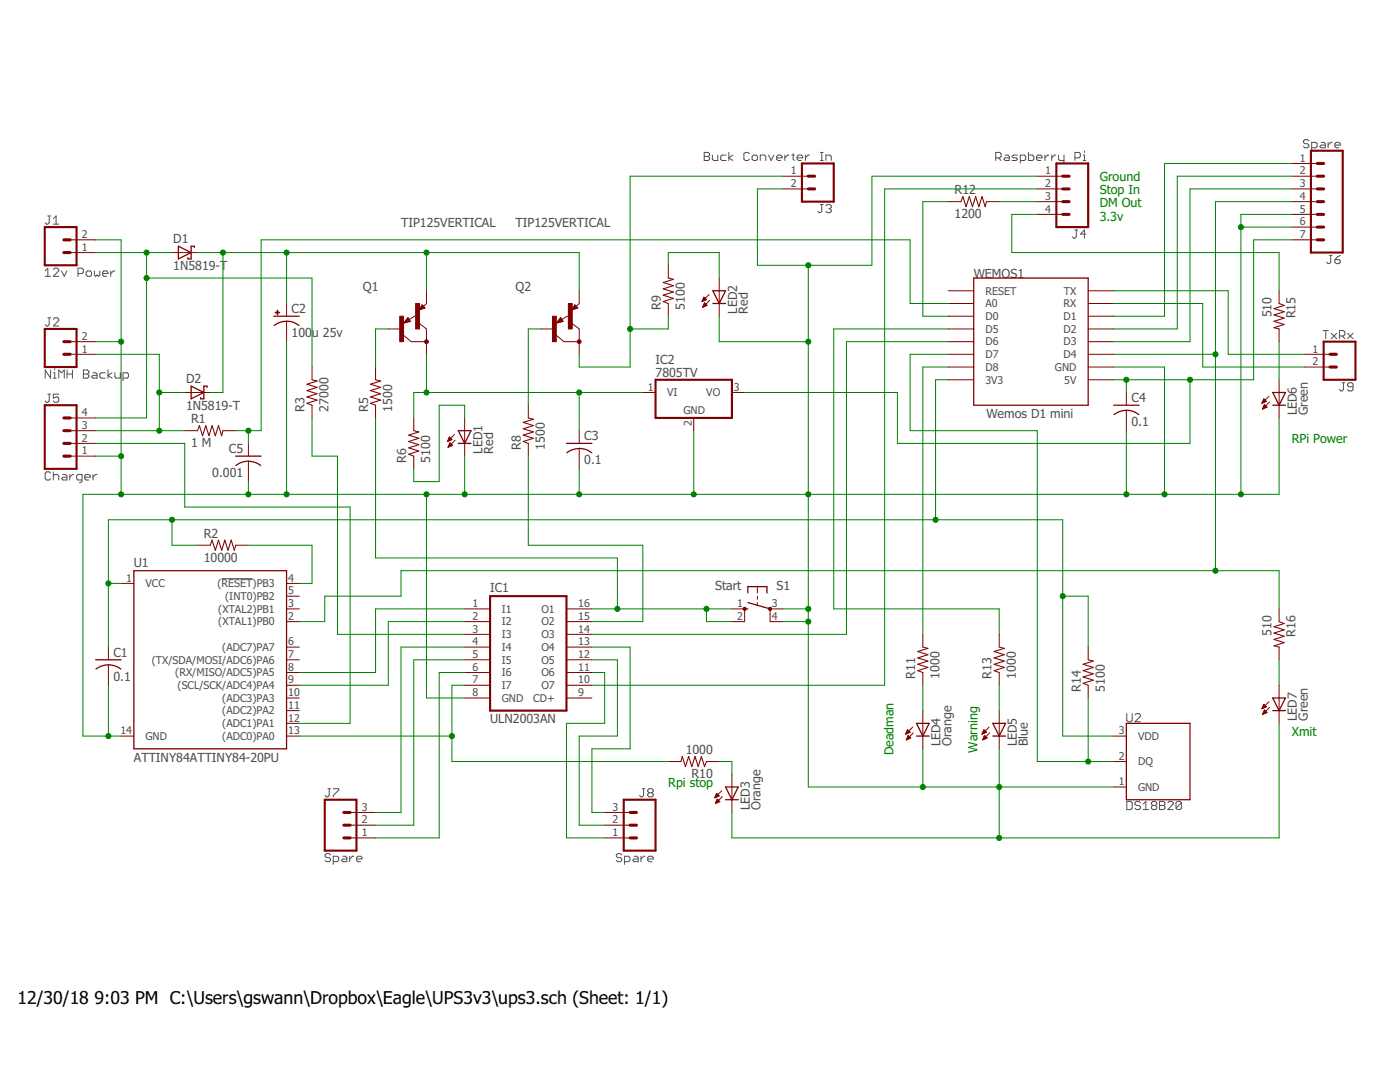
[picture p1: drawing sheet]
<svg xmlns="http://www.w3.org/2000/svg" width="279mm" height="216mm" viewBox="0 0 279 216" stroke-linecap="round" stroke-linejoin="round" font-family="sans-serif">
<g fill="none" stroke="#505050" stroke-width=".2">
<path d="M140.5 30.4h.9l.2 .3v.2l-.2 .3 .2 .3v.3l-.2 .2h-.9zM140.5 31.2h.9M142.2 30.9v.9l.3 .2h.8v-1.1M144.9 30.9h-.8l-.3 .3v.6l.3 .2h.8M145.5 30.4v1.6M146.3 30.9l-.8 .6 .8 .5M149.5 30.7l-.2-.3h-.6l-.2 .3v1.1l.2 .2h.6l.2-.2M150.1 31.2l.3-.3h.5l.3 .3v.6l-.3 .2h-.5l-.3-.2zM151.7 32v-1.1h.8l.3 .3v.8M153.4 30.9l.5 1.1 .6-1.1M155 31.5h1.1v-.3l-.3-.3h-.5l-.3 .3v.6l.3 .2h.5M156.6 30.9v1.1"/>
<path d="M157.5 30.9h-.3l-.6 .6M158 30.9h.5M158.3 30.7v1.1l.2 .2M159.1 31.5h1.1v-.3l-.3-.3h-.5l-.3 .3v.6l.3 .2h.5M160.7 30.9v1.1M161.5 30.9h-.2l-.6 .6M163.7 30.4h.6M163.7 32h.6M164 30.4v1.6M164.8 32v-1.1h.8l.3 .3v.8M198.7 31.5h.8l.3-.3v-.5l-.3-.3h-.8v1.6M199.2 31.5l.6 .5"/>
<path d="M200.6 30.9h.5l.3 .3v.8h-.8l-.3-.2 .3-.3h.8M203.1 30.9h-.9l-.2 .3 .2 .3h.6l.3 .3-.3 .2h-.8M203.6 32h.8l.3-.2v-.6l-.3-.3h-.8v1.7M205.3 30.4v1.6h.8l.2-.2v-.6l-.2-.3h-.8M206.9 31.5h1.1v-.3l-.3-.3h-.5l-.3 .3v.6l.3 .2h.5M208.5 30.9v1.1M209.3 30.9h-.2l-.6 .6M209.9 30.9v1.1M210.7 30.9h-.3l-.5 .6M211.2 30.9v.9l.3 .2h.8M212.3 30.9v1.4l-.2 .3h-.3M214.5 31.5h.8l.3-.3v-.5l-.3-.3h-.8v1.6"/>
<path d="M216.2 32h.5M216.2 30.9h.2v1.1M216.4 30.1v.3M261.2 28.1l-.3-.2h-.5l-.3 .2v.3l.3 .3h.5l.3 .3v.2l-.3 .3h-.5l-.3-.3M261.8 29.5h.8l.2-.3v-.5l-.2-.3h-.8v1.6M263.7 28.4h.5l.3 .3v.8h-.8l-.3-.3 .3-.2h.8M265 28.4v1.1M265.9 28.4h-.3l-.6 .6M266.4 29h1.1v-.3l-.3-.3h-.5l-.3 .3v.5l.3 .3h.5M9 54.1l.5-.6v1.6M9 55.1h1.1M9.5 43.1h.6"/>
<path d="M9.8 43.1v1.3l-.3 .3h-.2l-.3-.3M10.6 53.8l.3-.3h.6l.2 .3v.3l-1.1 1h1.1M10.6 44.7h1.1M10.6 43.6l.6-.5v1.6M12.3 54.1l.5 1 .6-1M15.6 54.6h.8l.2-.3v-.5l-.2-.3h-.8v1.6M17.2 54.3l.3-.2h.5l.3 .2v.6l-.3 .2h-.5l-.3-.2zM18.8 54.1v.8l.3 .2 .3-.2 .2 .2 .3-.2v-.8M20.5 54.6h1v-.3l-.2-.2h-.6l-.2 .2v.6l.2 .2h.6M22.1 54.1v1M22.9 54.1h-.3l-.5 .5M163.7 40.8h.6"/>
<path d="M164 40.8v1.4l-.3 .2h-.2l-.3-.2M164.8 41.1l.3-.3h.5l.3 .3v.3l-.3 .2M165.4 41.6h.2M165.6 41.6l.3 .3v.3l-.3 .2h-.5l-.3-.2M214.5 45.9h.6M214.8 45.9v1.3l-.3 .3h-.3l-.2-.3M216.7 46.7h-1.1l.8-.8v1.6M265.3 51h.6M265.6 51v1.3l-.3 .3h-.3l-.2-.3M266.4 51.8h.8l.3 .3v.2l-.3 .3h-.5l-.3-.3zM267.5 51l-.5 .2-.6 .6M9.5 63.4h.6"/>
<path d="M9.5 78.7h.6M9.8 63.4v1.4l-.3 .2h-.2l-.3-.2M9.8 78.7v1.3l-.3 .3h-.2l-.3-.3M10.1 73.8v1.7l-1.1-1.7v1.7M10.6 63.7l.3-.3h.6l.2 .3v.3l-1.1 1h1.1M10.6 74.4h.3v1.1M10.6 75.5h.6M10.9 73.6v.2M11.7 75.5v-1.7l.6 .6 .5-.6v1.7M11.7 78.7h-1.1v.8l.6-.3h.3l.2 .3v.5l-.2 .3h-.6l-.3-.3M13.4 73.8v1.7M13.4 74.6h1.1"/>
<path d="M14.5 73.8v1.7M16.6 73.8h.9l.2 .3v.3l-.2 .2 .2 .3v.3l-.2 .3h-.9zM16.6 74.6h.9M18.6 74.4h.5l.3 .2v.9h-.8l-.3-.3 .3-.3h.8M21 74.4h-.8l-.3 .2v.6l.3 .3h.8M21.5 73.8v1.7M22.4 74.4l-.9 .5 .9 .6M22.9 74.4v.8l.3 .3h.8v-1.1M24.6 75.5h.8l.2-.3v-.6l-.2-.2h-.8v1.6M264 66h1.1M264.6 66v1.6M265.7 66.5l1.1 1.1"/>
<path d="M266.8 66.5l-1.1 1.1M267.3 67h.8l.3-.2v-.6l-.3-.2h-.8v1.6M267.9 67l.5 .6M267.9 76.4h.5M268.1 76.4v1.3l-.2 .3h-.3l-.3-.3M268.9 66.5l1.1 1.1M270 66.5l-1.1 1.1M270 77.2h-.8l-.3-.3v-.3l.3-.2h.6l.2 .2v1.1l-.2 .3h-.6l-.3-.3M10.1 94.4l-.3-.3h-.5l-.3 .3v1.1l.3 .3h.5l.3-.3M10.6 95l.3-.3h.6l.2 .3v.8M10.6 94.1v1.7M12.6 94.7h.5l.3 .3v.8h-.8l-.3-.3 .3-.3h.8"/>
<path d="M13.9 94.7v1.1M14.7 94.7h-.2l-.6 .5M16.4 95.8h-.8l-.3-.3v-.5l.3-.3h.8v1.3l-.3 .3h-.3M16.9 95.2h1.1v-.2l-.3-.3h-.5l-.3 .3v.5l.3 .3h.5M18.6 94.7v1.1M19.4 94.7h-.3l-.5 .5M44.2 115.5h6.2M65.4 157.4h.6M65.7 157.4v1.3l-.3 .3h-.2l-.3-.3M66.5 157.4h1.1v.2l-1.1 1.1v.3M128.2 157.4h.5M128.4 157.4v1.3l-.2 .3h-.3l-.3-.3"/>
<path d="M129.5 158.2l-.2-.3v-.3l.2-.2h.6l.3 .2v.3l-.3 .3M129.5 158.2l-.2 .3v.2l.2 .3h.6l.3-.3v-.2l-.3-.3M129.5 158.2h.6M224.9 142.4v1.3l.2 .3h.6l.3-.3v-1.3M224.9 159.9h.8l.3 .3v1.1l-.3 .2h-.8zM226.5 142.7l.3-.3h.5l.3 .3v.2l-1.1 1.1h1.1M231.4 159.9h.8l.3 .3v.2l-.3 .3 .3 .3v.3l-.3 .2h-.8zM66 170.6l-.3-.3h-.5l-.3 .3v.3l.3 .2h.5l.3 .3v.3l-.3 .2h-.5l-.3-.2M66.5 171.9h.8l.3-.2v-.6l-.3-.2h-.8v1.6M68.4 170.9h.6l.2 .2v.8h-.8l-.2-.2 .2-.3h.8M69.8 170.9v1M70.6 170.9h-.3l-.5 .5"/>
<path d="M71.2 171.4h1v-.3l-.2-.2h-.6l-.2 .2v.6l.2 .2h.6M124.1 170.6l-.3-.3h-.5l-.3 .3v.3l.3 .2h.5l.3 .3v.3l-.3 .2h-.5l-.3-.2M124.6 171.9h.9l.2-.2v-.6l-.2-.2h-.9v1.6M126.5 170.9h.6l.3 .2v.8h-.9l-.2-.2 .2-.3h.9M127.9 170.9v1M128.7 170.9h-.3l-.5 .5M129.3 171.4h1.1v-.3l-.3-.2h-.6l-.2 .2v.6l.2 .2h.6M227.6 160.2l-.3-.3h-.5l-.3 .3v.2l.3 .3h.5l.3 .3v.3l-.3 .2h-.5l-.3-.2M228.2 161.5h1M228.2 160.4l.5-.5v1.6M230.1 160.7l-.3 .3v.3l.3 .2h.5l.3-.2v-.3l-.3-.3M230.1 160.7l-.3-.3v-.2l.3-.3h.5l.3 .3v.2l-.3 .3"/>
<path d="M230.1 160.7h.5M231.4 160.7h.8M233.1 160.2l.2-.3h.6l.2 .3v.2l-1 1.1h1M235.8 160.2v1.1l-.3 .2h-.5l-.3-.2M235.8 160.2l-.3-.3h-.5l-.3 .3v1.1M235.8 160.2l-1.1 1.1"/>
</g>
<path d="M160 32.6h6.4v7.6h-6.4zM210.8 32.6h6.4v12.7h-6.4zM261.6 30.1h6.4v20.3h-6.4zM8.9 45.3h6.4v7.6h-6.4zM8.9 65.6h6.4v7.6h-6.4zM130.8 75.8h15.3v7.6h-15.3zM264.2 68.2h6.3v7.6h-6.3zM8.9 80.9h6.4v12.7h-6.4zM97.8 119h15.3v22.8h-15.3zM64.8 159.6h6.3v10.1h-6.3zM124.5 159.6h6.3v10.1h-6.3z" fill="none" stroke="#800000" stroke-width=".42"/>
<g fill="none" stroke="#800000" stroke-width=".2">
<path d="M156.2 35.2h5.1M156.2 37.7h5.1M207 35.2h5.1M207 37.7h5.1M257.8 35.2h5.1M257.8 37.7h5.1M257.8 32.6h5.1M14 50.4h5.1M14 47.9h5.1M34.3 50.4h5.1M85.1 58v2.6M115.6 58v2.6"/>
<path d="M133.4 52.9v2.6M140.2 59.9h.6M140.3 59.8h.7M140.3 59.6h.5M140.4 59.5h.3M140.4 59.4h.2M140.5 59.3l.5 .5-.9 .4zM141.5 58.8l-1.4 1.4M141.6 59.9l-1.4 1.4M143.5 55.5v7.6M189.3 40.2h2.5M189.3 58h5"/>
<path d="M196.9 40.2h2.5M207 40.2h5.1M207 42.8h5.1M217.2 58h5M255.3 58v2.6M257.8 40.2h5.1M257.8 47.9h5.1M257.8 42.8h5.1M257.8 45.3h5.1M14 68.2h5.1M14 70.7h5.1M36.9 78.3h5.1"/>
<path d="M57.2 60.6v2.5M57.2 64.1v4.1M62.3 73.2v2.6M75 73.2v2.6M77.5 65.6h2.5M80.5 66.9l1.6 1.3h3M81.4 63.4l.5 .7-1.4 .4zM81.7 64l-.3-.4-.6 .8 1-.3-.4-.6-.7 .9M82.6 63.1l-1 .7M82.7 63.1h.3M83.5 64.4l1.6 1.2v5.1M84.2 60.8l.6 .6-1.1 .4z"/>
<path d="M84.2 61.1l-.2 .6 .7-.3-.5-.5-.4 .8M85.1 60.6l-.6 .5M108 65.6h2.5M111 66.9l1.5 1.3h3.1M111.9 63.4l.5 .7-1.4 .4zM112.2 64l-.3-.4-.6 .8 1-.3-.4-.6-.8 .9M113.1 63.1l-1 .7M113.2 63.1h.2M113.9 64.4l1.7 1.2v5.1M114.7 60.8l.6 .6-1.1 .4zM114.7 61.1l-.3 .6 .8-.3-.5-.5-.4 .8M115.5 60.6l-.5 .5"/>
<path d="M128.3 78.3h2.5M133.4 60.6v2.5M140.1 60.1h.1M140.2 60h.3M140.3 61.2h.2M140.3 61.1h.5M140.4 61h.6M140.4 60.9h.6M140.5 60.7h.4M140.5 60.6h.3M140.6 60.5h.1M140.6 60.4l.5 .5-.9 .4z"/>
<path d="M146.1 78.3h2.5M189.3 68.2h5M189.3 63.1h5M189.3 65.6h5M189.3 70.7h5M189.3 60.6h5M189.3 73.2h5M189.3 75.8h5M217.2 68.2h5M217.2 63.1h5M217.2 65.6h5M217.2 70.7h5"/>
<path d="M217.2 60.6h5M217.2 73.2h5M217.2 75.8h5M224.8 78.3v2.6M252.1 79.9h.4M252.1 79.8h.3M252.2 79.7h.1M252.2 79.6l.5 .5-.9 .4zM253.2 79.1l-1.4 1.4M255.3 65.6v2.6M255.3 75.8v7.6M260.3 70.7h5.1"/>
<path d="M260.3 73.2h5.1M14 85.9h5.1M14 88.5h5.1M14 91h5.1M14 83.4h5.1M36.9 85.9h2.5M44.5 85.9h2.5M49.6 88.5v2.5M49.6 92v4.1M62.3 80.9v2.5M75 80.9v2.5M82.6 83.4v2.5"/>
<path d="M82.6 91v2.6M89.4 88h.2M89.4 87.9h.5M89.5 89.2h.1M89.5 87.7h.6M89.5 87.6h.6M89.5 89.1h.4M89.6 88.9h.5M89.6 87.5h.4M89.6 87.4h.3M89.6 88.8h.7M89.7 87.2h.1"/>
<path d="M89.7 88.7h.5M89.7 87.2l.5 .5-.9 .4zM89.7 88.6h.3M89.8 88.5h.1M90.3 88.9l-.5-.6-.4 .9M90.3 88.9l-.9 .3M90.7 86.7l-1.4 1.4M90.8 87.8l-1.4 1.4M92.7 83.4v7.6M105.4 80.9v2.5M105.4 88.5v2.5M115.6 85.9v2.6"/>
<path d="M115.6 89.5v4.1M138.5 83.4v2.5M224.8 81.9v4M251.9 80.4h.2M251.9 80.3h.4M252 80.1h.6M252 81.6h.1M252 80h.6M252 81.5h.3M252.1 81.3h.5M252.1 81.2h.7M252.2 81.1h.5"/>
<path d="M252.2 81h.4M252.3 80.9h.2M252.3 80.7l-.3 .9M252.3 80.7l.6 .5M252.3 80.8h.1M252.9 81.2l-.9 .4M253.4 80.2l-1.4 1.4M24.2 116.4h2.5M39.4 108.8h2.6M47 108.8h2.6M57.2 116.4h2.5M57.2 119h2.5"/>
<path d="M151.2 117.1v1.2M151.2 119v.6M21.6 129.1v2.6M21.6 132.7v4M57.2 121.5h2.5M57.2 124h2.5M57.2 129.1h2.5M57.2 131.7h2.5M57.2 134.2h2.5M57.2 136.7h2.5M57.2 139.3h2.5M92.7 121.5h5.1"/>
<path d="M92.7 124h5.1M92.7 126.6h5.1M92.7 129.1h5.1M92.7 131.7h5.1M92.7 134.2h5.1M92.7 136.7h5.1M92.7 139.3h5.1M113.1 121.5h5M113.1 124h5M113.1 126.6h5M113.1 129.1h5M113.1 131.7h5"/>
<path d="M113.1 134.2h5M113.1 136.7h5M113.1 139.3h5M146.1 121.5h2.5v2.5h-2.5M151.2 120.2v.7M156.2 121.5h-2.5v2.5h2.5M184.2 126.6v2.5M184.2 134.2v2.5M199.4 126.6v2.5M199.4 134.2v2.5M217.2 129.1v2.6M217.2 136.7v2.6"/>
<path d="M255.3 121.5v2.5M255.3 129.1v2.6M255.3 136.7v7.6M24.2 146.9h2.5M57.2 141.8h2.5M57.2 144.3h2.5M57.2 146.9h2.5M133.4 152h2.5M141 152h2.5M142.7 159.2h.1M142.7 159h.3M142.8 158.9h.5"/>
<path d="M142.8 158.8h.7M142.9 158.7h.5M142.9 158.5h.4M142.9 160h.7M143 158.4h.1M143 159.9h.6M143 158.3l.5 .5-.9 .4zM143 159.7h.4M143.1 159.6h.2M143.1 159.5h.1M143.2 159.4l.5 .6-.9 .3zM144 157.8l-1.4 1.4"/>
<path d="M144.2 158.9l-1.4 1.4M146.1 154.5v7.6M180.7 146.5h.1M180.8 146.4h.3M180.8 146.2h.6M180.9 146.1h.7M180.9 147.6h.2M181 146h.5M181 147.4h.3M181 145.9h.4M181 147.3h.6M181.1 145.8h.2"/>
<path d="M181.1 147.2h.6M181.1 145.6h.1M181.1 147.1h.5M181.2 147h.2M181.2 146.8h.1M181.3 146.7l.5 .6-.9 .3zM181.6 146.1l-.5-.5-.4 .9M181.6 146.1l-.9 .4M182.1 145.1l-1.4 1.4M182.3 146.2l-1.4 1.4M184.2 141.8v7.6M196 146.5h.1"/>
<path d="M196 146.4h.3M196.1 146.2h.5M196.1 146.1h.7M196.1 147.6h.2M196.2 146h.5M196.2 147.4h.4M196.2 145.9h.4M196.2 147.3h.6M196.3 145.8h.2M196.3 147.2h.6M196.3 145.6h.1M196.3 147.1h.5"/>
<path d="M196.4 145.6l.5 .5-.9 .4zM196.4 147h.3M196.4 146.8h.2M196.5 146.7l.5 .6-.9 .3zM197.4 145.1l-1.4 1.4M197.5 146.2l-1.4 1.4M199.4 141.8v7.6M222.2 146.9h2.6M222.2 152h2.6M222.2 157h2.6M251.8 141.4h.1M251.9 141.3h.3"/>
<path d="M251.9 141.2h.5M252 141.1h.7M252 142.5h.1M252.1 140.9h.5M252.1 142.4h.3M252.1 142.3h.6M252.1 140.8h.4M252.2 140.7h.2M252.2 142.1h.6M252.2 140.6h.1M252.2 142h.5M252.2 140.5l-.4 .9"/>
<path d="M252.2 140.5l.5 .5M252.3 141.9h.3M252.3 141.8h.2M252.3 141.7l.6 .5-.9 .4zM252.7 141l-.9 .4M253.2 140l-1.4 1.4M253.4 141.2l-1.4 1.4M69.9 167.2h5.1M69.9 164.7h5.1M69.9 162.1h5.1M120.7 167.2h5.1M120.7 164.7h5.1"/>
<path d="M120.7 162.1h5.1M142.8 160.2h.2M142.9 160.1h.4"/>
</g>
<g fill="none" stroke="#800000" stroke-width=".25">
<path d="M35.6 49.1l2.5 1.3-2.5 1.3zM38.8 49.4v-.3h-.7v2.6h-.6v-.3M142.3 58h2.5l-1.3 2.6zM194.3 55.5h22.9v25.4h-22.9zM38.1 77l2.6 1.3-2.6 1.3zM41.3 77.3v-.3h-.6v2.6h-.7v-.3M54.7 63.1h5M54.7 64.9a4 4 0 0 1 5 0M81.4 63.9v-.2l-.5 .5 .8-.2M84.2 61.1l.4 .3-.5 .2 .2-.3M111.9 63.9v-.2l-.5 .5 .8-.2M114.7 61.1l.4 .3-.5 .2 .2-.3"/>
<path d="M142.3 60.6h2.5M254 78.3h2.5l-1.2 2.6zM47 91h5.1M49.6 92l-1.6 .3-.9 .6M49.6 92l1.5 .4 .9 .5M91.5 88.5h2.5M91.5 85.9h2.5l-1.3 2.6zM113.1 88.5h5M115.6 89.5l1.6 .3 .9 .5M115.6 89.5l-1.6 .3-.9 .5M222.2 80.9h5.1M222.3 82.7a4 4 0 0 1 5 0"/>
<path d="M254 80.9h2.5M26.7 113.9h30.5v35.5h-30.5zM149.2 118.3v-1.2h3.9v1.2M19.1 131.7h5.1M19.2 133.5a4 4 0 0 1 4.9 0M148.6 121.5h.6M149.2 120.2l4.5 1.3M254 139.3h2.5l-1.2 2.5zM144.8 159.6h2.5M144.8 157h2.5l-1.2 2.6zM182.9 146.9h2.5M182.9 144.3h2.5l-1.2 2.6z"/>
<path d="M198.1 144.3h2.6l-1.3 2.6zM198.1 146.9h2.6M224.8 144.3h12.7v15.3h-12.7zM254 141.8h2.5"/>
</g>
<g fill="#800000" stroke="#800000" stroke-width=".2">
<circle cx="85.1" cy="68.2" r=".38"/>
<circle cx="115.6" cy="68.2" r=".38"/>
<circle cx="153.7" cy="121.5" r=".33"/>
<circle cx="148.6" cy="121.5" r=".33"/>
</g>
<g fill="#800000" stroke="#800000" stroke-width=".2">
<path d="M79.8 63.1h.7v5.1h-.7z"/>
<path d="M83 60.6h.7v5h-.7z"/>
<path d="M110.3 63.1h.7v5.1h-.7z"/>
<path d="M113.4 60.6h.8v5h-.8z"/>
<path d="M54.9 62.3h.9v.1h-.9z"/>
<path d="M55.3 61.9h.1v.9h-.1z"/>
</g>
<g fill="none" stroke="#800000" stroke-width=".21">
<path d="M133.4 55.5l1 .2-2 .7 2 .6-2 .6 2 .7-2 .6 2 .6-2 .7 1 .4M191.8 40.2l.4-1 .6 2.1 .6-2.1 .7 2.1 .6-2.1 .6 2.1 .7-2.1 .6 2.1 .3-1.1M62.3 75.8l1 .2-2 .7 2 .6-2 .6 2 .7-2 .6 2 .6-2 .7 1 .4M75 75.8l1 .2-2.1 .7 2.1 .6-2.1 .6 2.1 .7-2.1 .6 2.1 .6-2.1 .7 1.1 .4M255.3 60.6l1 .3-2 .7 2 .6-2 .6 2 .7-2 .6 2 .6-2 .7 1 .2M39.4 85.9l.4-1 .6 2.1 .7-2.1 .6 2.1 .6-2.1 .7 2.1 .6-2.1 .6 2.1 .3-1.1M82.6 85.9l1 .3-2 .6 2 .7-2 .6 2 .6-2 .7 2 .6-2 .6 1 .4M105.4 83.4l1 .3-2 .6 2 .6-2 .7 2 .6-2 .6 2 .7-2 .6 1 .4M42 108.8l.3-1 .7 2 .6-2 .6 2 .7-2 .6 2 .6-2 .7 2 .2-1M184.2 129.1l1 .3-2 .6 2 .6-2 .7 2 .6-2 .6 2 .7-2 .6 1 .4M199.4 129.1l1 .3-2 .6 2 .6-2 .7 2 .6-2 .6 2 .7-2 .6 1 .4M217.2 131.7l1 .2-2 .6 2 .7-2 .6 2 .7-2 .6 2 .6-2 .7 1 .3"/>
<path d="M255.3 124l1 .4-2 .7 2 .6-2 .6 2 .7-2 .6 2 .6-2 .7 1 .2M135.9 152l.3-1.1 .6 2.1 .6-2.1 .7 2.1 .6-2.1 .6 2.1 .7-2.1 .6 2.1 .4-1"/>
</g>
<g fill="none" stroke="#800000" stroke-width=".61">
<path d="M161.3 37.7h1.3M161.3 35.2h1.3M212.1 37.7h1.3M212.1 35.2h1.3M262.9 37.7h1.3M262.9 35.2h1.3M262.9 32.6h1.3M12.7 47.9h1.3M12.7 50.4h1.3M212.1 40.2h1.3M212.1 42.8h1.3M262.9 47.9h1.3"/>
<path d="M262.9 40.2h1.3M262.9 42.8h1.3M262.9 45.3h1.3M12.7 68.2h1.3M12.7 70.7h1.3M265.4 70.7h1.3M265.4 73.2h1.3M12.7 85.9h1.3M12.7 88.5h1.3M12.7 91h1.3M12.7 83.4h1.3M68.6 162.1h1.3"/>
<path d="M68.6 164.7h1.3M68.6 167.2h1.3M125.8 162.1h1.2M125.8 164.7h1.2M125.8 167.2h1.2"/>
</g>
<g fill="none" stroke="#008000" stroke-width=".2">
<path d="M156.2 35.2h-30.4v38h-10.2v-2.5M207 37.7h-30.4v99h-58.5M207 35.2h-33v17.7h-22.8v-15.2h5M257.8 35.2h-22.9v30.4h-12.7M257.8 37.7h-20.3v30.5h-15.3M257.8 32.6h-25.4v30.5h-10.2M19.1 50.4h15.2M19.1 47.9h5.1v50.7M29.3 55.5h33v17.7M29.3 50.4v33h-10.2M39.4 50.4h76.2v7.6M44.5 50.4v27.9h-2.5"/>
<path d="M57.2 50.4v10.2M85.1 50.4v7.6M133.4 52.9v-2.5h10.1v5.1M161.3 52.9v104.1h60.9M189.3 40.2h-5.1v22.9h5.1M199.4 40.2h7.6M207 42.8h-5.1v7.6h53.4v7.6M222.2 58h22.9v12.7h15.2M247.6 45.3h10.2M257.8 47.9h-7.6v27.9h-28M257.8 40.2h-15.2v73.7M257.8 42.8h-10.2v55.8"/>
<path d="M19.1 70.7h12.7v15.2M19.1 68.2h5.1M31.8 78.3h5.1M57.2 68.2v30.4M77.5 65.6h-2.5v7.6M85.1 70.7v7.6M108 65.6h-2.6v15.3M115.6 78.3v7.6M128.3 78.3h-45.7v5.1M133.4 63.1v2.5h-7.6M143.5 63.1v5.1h17.8M189.3 60.6h-7.7v-12.7h-129.5v38h-5.1"/>
<path d="M189.3 70.7h-7.7v15.2h25.4v66.1h15.2M189.3 65.6h-22.9v55.9h33v5.1M189.3 75.8h-2.6v27.9M189.3 73.2h-5.1v53.4M189.3 68.2h-20.4v58.4h-50.8M222.2 70.7h20.4M222.2 60.6h17.8v12.6h20.3M222.2 73.2h10.2v25.4M224.8 75.8v2.5M237.5 75.8v12.7h-58.4v-10.2h-30.5M255.3 68.2v7.6M19.1 85.9h17.8"/>
<path d="M19.1 88.5h17.8v12.7h33v43.1h-10.2M19.1 91h5.1M49.6 85.9v2.6M49.6 96.1v2.5M62.3 83.4v7.6h5.1v35.6h25.3M75 83.4v27.9h48.2v10.2M85.1 98.6v40.7h7.6M92.7 83.4v-2.5h-5v15.2h-5.1v-2.5M92.7 91v7.6M105.4 91v17.8h22.9v15.2h-10.2M115.6 93.6v5M138.5 85.9v12.7"/>
<path d="M224.8 85.9v12.7M255.3 83.4v15.2h-238.7v48.3h7.6M21.6 116.4h2.6M34.3 103.7v5.1h5.1M49.6 108.8h12.7v7.6h-2.6M212.1 119h5.1v10.1M21.6 129.1v-25.4h190.5v43.2h10.1M21.6 136.7v10.2M92.7 121.5h-17.7v12.7h-15.3M92.7 134.2h-5v33h-12.7M92.7 124h-15.2v12.7h-17.8M92.7 136.7h-2.5v15.3h43.2"/>
<path d="M92.7 131.7h-10.1v33h-7.6M92.7 129.1h-12.7v33h-5M118.1 131.7h5.1v15.2h-7.6v17.8h5.1M118.1 134.2h2.6v10.1h-7.6v22.9h7.6M118.1 121.5h28M118.1 129.1h7.7v20.3h-7.7v12.7h2.6M141 121.5v2.5h5.1M156.2 121.5h5.1M156.2 124h5.1M184.2 136.7v5.1M199.4 136.7v5.1M217.2 139.3v12.7"/>
<path d="M255.3 121.5v-7.6h-175.3v5.1h-15.2v5h-5.1M255.3 131.7v5M59.7 146.9h30.5M143.5 152h2.6v2.5M184.2 149.4v7.6M199.4 149.4v17.8M255.3 144.3v22.9h-109.2v-5.1"/>
</g>
<g fill="#008000" stroke="#008000" stroke-width=".2">
<circle cx="31.8" cy="78.3" r=".51"/>
<circle cx="31.8" cy="85.9" r=".51"/>
<circle cx="85.1" cy="50.4" r=".51"/>
<circle cx="57.2" cy="50.4" r=".51"/>
<circle cx="44.5" cy="50.4" r=".51"/>
<circle cx="90.2" cy="146.9" r=".51"/>
<circle cx="123.2" cy="121.5" r=".51"/>
<circle cx="141" cy="121.5" r=".51"/>
<circle cx="115.6" cy="78.3" r=".51"/>
<circle cx="85.1" cy="78.3" r=".51"/>
<circle cx="49.6" cy="85.9" r=".51"/>
<circle cx="34.3" cy="103.7" r=".51"/>
<circle cx="212.1" cy="119" r=".51"/>
<circle cx="21.6" cy="116.4" r=".51"/>
<circle cx="186.7" cy="103.7" r=".51"/>
<circle cx="224.8" cy="75.8" r=".51"/>
<circle cx="237.5" cy="75.8" r=".51"/>
<circle cx="242.6" cy="70.7" r=".51"/>
<circle cx="242.6" cy="113.9" r=".51"/>
<circle cx="125.8" cy="65.6" r=".51"/>
<circle cx="217.2" cy="152" r=".51"/>
<circle cx="24.2" cy="68.2" r=".51"/>
<circle cx="115.6" cy="98.6" r=".51"/>
<circle cx="24.2" cy="98.6" r=".51"/>
<circle cx="85.1" cy="98.6" r=".51"/>
<circle cx="138.5" cy="98.6" r=".51"/>
<circle cx="57.2" cy="98.6" r=".51"/>
<circle cx="161.3" cy="98.6" r=".51"/>
<circle cx="161.3" cy="52.9" r=".51"/>
<circle cx="224.8" cy="98.6" r=".51"/>
<circle cx="184.2" cy="157" r=".51"/>
<circle cx="199.4" cy="157" r=".51"/>
<circle cx="21.6" cy="146.9" r=".51"/>
<circle cx="199.4" cy="167.2" r=".51"/>
<circle cx="92.7" cy="98.6" r=".51"/>
<circle cx="232.4" cy="98.6" r=".51"/>
<circle cx="247.6" cy="98.6" r=".51"/>
<circle cx="247.6" cy="45.3" r=".51"/>
<circle cx="161.3" cy="68.2" r=".51"/>
<circle cx="49.6" cy="98.6" r=".51"/>
<circle cx="24.2" cy="91" r=".51"/>
<circle cx="161.3" cy="121.5" r=".51"/>
<circle cx="161.3" cy="124" r=".51"/>
<circle cx="29.3" cy="50.4" r=".51"/>
<circle cx="29.3" cy="55.5" r=".51"/>
</g>
<g font-size="3.5">
<text x="3.5" y="200.4">12/30/18</text>
<text x="18.9" y="200.4">9:03 PM C:\Users\gswann\Dropbox\Eagle\UPS3v3\ups3.sch (Sheet: 1/1)</text>
</g>
<g font-size="2.5" fill="#505050">
<text x="190.5" y="38.7">R12</text>
<text x="80" y="45.3">TIP125VERTICAL</text>
<text x="102.9" y="45.3">TIP125VERTICAL</text>
<text x="190.5" y="43.5">1200</text>
<text x="34.6" y="53.8">1N5819-T</text>
<text x="34.6" y="48.5">D1</text>
<text x="72.4" y="58">Q1</text>
<text x="102.9" y="58">Q2</text>
<text x="194.3" y="55.5">WEMOS1</text>
<text x="58.2" y="62.5">C2</text>
<text x="131.9" y="61.8" transform="rotate(-90 131.9 61.8)">R9</text>
<text x="136.7" y="61.8" transform="rotate(-90 136.7 61.8)">5100</text>
<text x="147.1" y="62.6" transform="rotate(-90 147.1 62.6)">LED2</text>
<text x="149.2" y="62.6" transform="rotate(-90 149.2 62.6)">Red</text>
<text x="253.7" y="63.3" transform="rotate(-90 253.7 63.3)">510</text>
<text x="258.5" y="63.5" transform="rotate(-90 258.5 63.5)">R15</text>
<text x="58.2" y="67.3">100u 25v</text>
<text x="37.1" y="76.4">D2</text>
<text x="130.8" y="75.2">7805TV</text>
<text x="130.8" y="72.6">IC2</text>
<text x="37.1" y="81.8">1N5819-T</text>
<text x="60.8" y="82.1" transform="rotate(-90 60.8 82.1)">R3</text>
<text x="65.6" y="82.1" transform="rotate(-90 65.6 82.1)">27000</text>
<text x="73.5" y="82.1" transform="rotate(-90 73.5 82.1)">R5</text>
<text x="78.3" y="82.1" transform="rotate(-90 78.3 82.1)">1500</text>
<text x="196.9" y="83.4">Wemos D1 mini</text>
<text x="225.8" y="80.2">C4</text>
<text x="258.8" y="82.9" transform="rotate(-90 258.8 82.9)">LED6</text>
<text x="261" y="82.9" transform="rotate(-90 261 82.9)">Green</text>
<text x="38.1" y="89.2">1 M</text>
<text x="38.1" y="84.4">R1</text>
<text x="103.9" y="89.8" transform="rotate(-90 103.9 89.8)">R8</text>
<text x="108.7" y="89.8" transform="rotate(-90 108.7 89.8)">1500</text>
<text x="116.6" y="87.8">C3</text>
<text x="225.8" y="85.1">0.1</text>
<text x="42.4" y="95.2">0.001</text>
<text x="45.7" y="90.4">C5</text>
<text x="81.1" y="92.3" transform="rotate(-90 81.1 92.3)">R6</text>
<text x="85.9" y="92.3" transform="rotate(-90 85.9 92.3)">5100</text>
<text x="96.3" y="90.5" transform="rotate(-90 96.3 90.5)">LED1</text>
<text x="98.5" y="90.5" transform="rotate(-90 98.5 90.5)">Red</text>
<text x="116.6" y="92.7">0.1</text>
<text x="40.7" y="107.3">R2</text>
<text x="26.7" y="113.1">U1</text>
<text x="40.7" y="112.1">10000</text>
<text x="97.8" y="118.2">IC1</text>
<text x="142.7" y="117.7">Start</text>
<text x="155" y="117.7">S1</text>
<text x="22.6" y="131">C1</text>
<text x="253.7" y="126.8" transform="rotate(-90 253.7 126.8)">510</text>
<text x="258.5" y="127" transform="rotate(-90 258.5 127)">R16</text>
<text x="22.6" y="135.8">0.1</text>
<text x="182.7" y="135.5" transform="rotate(-90 182.7 135.5)">R11</text>
<text x="187.5" y="135.5" transform="rotate(-90 187.5 135.5)">1000</text>
<text x="197.9" y="135.5" transform="rotate(-90 197.9 135.5)">R13</text>
<text x="202.7" y="135.5" transform="rotate(-90 202.7 135.5)">1000</text>
<text x="215.7" y="138" transform="rotate(-90 215.7 138)">R14</text>
<text x="220.5" y="138" transform="rotate(-90 220.5 138)">5100</text>
<text x="258.8" y="143.8" transform="rotate(-90 258.8 143.8)">LED7</text>
<text x="261" y="143.8" transform="rotate(-90 261 143.8)">Green</text>
<text x="97.8" y="144.3">ULN2003AN</text>
<text x="187.7" y="148.9" transform="rotate(-90 187.7 148.9)">LED4</text>
<text x="189.9" y="148.9" transform="rotate(-90 189.9 148.9)">Orange</text>
<text x="203" y="148.9" transform="rotate(-90 203 148.9)">LED5</text>
<text x="205.1" y="148.9" transform="rotate(-90 205.1 148.9)">Blue</text>
<text x="26.7" y="152">ATTINY84ATTINY84-20PU</text>
<text x="136.8" y="150.4">1000</text>
<text x="138" y="155.2">R10</text>
<text x="149.6" y="161.6" transform="rotate(-90 149.6 161.6)">LED3</text>
<text x="151.8" y="161.6" transform="rotate(-90 151.8 161.6)">Orange</text>
</g>
<g font-size="2.5" fill="#008000">
<text x="219.5" y="36">Ground</text>
<text x="219.5" y="38.7">Stop In</text>
<text x="219.5" y="41.4">DM Out</text>
<text x="219.5" y="44">3.3v</text>
<text x="257.8" y="88.5">RPi Power</text>
<text x="257.8" y="146.9">Xmit</text>
<text x="178.3" y="150.7" transform="rotate(-90 178.3 150.7)">Deadman</text>
<text x="195.1" y="150.2" transform="rotate(-90 195.1 150.2)">Warning</text>
<text x="133.4" y="157">Rpi stop</text>
</g>
<g font-size="2.1" fill="#505050">
<text x="157.8" y="34.8">1</text>
<text x="208.6" y="34.8">1</text>
<text x="259.4" y="32.3">1</text>
<text x="259.4" y="34.8">2</text>
<text x="157.8" y="37.3">2</text>
<text x="208.6" y="37.3">2</text>
<text x="208.6" y="39.9">3</text>
<text x="259.4" y="37.3">3</text>
<text x="259.4" y="39.9">4</text>
<text x="16.3" y="47.5">2</text>
<text x="208.6" y="42.4">4</text>
<text x="259.4" y="42.4">5</text>
<text x="259.4" y="45">6</text>
<text x="259.4" y="47.5">7</text>
<text x="16.3" y="50">1</text>
<text x="196.7" y="58.8">RESET</text>
<text x="212.3" y="58.8">TX</text>
<text x="196.7" y="61.3">A0</text>
<text x="196.7" y="63.9">D0</text>
<text x="212.2" y="63.9">D1</text>
<text x="212.3" y="61.3">RX</text>
<text x="16.3" y="70.4">1</text>
<text x="16.3" y="67.8">2</text>
<text x="196.7" y="66.4">D5</text>
<text x="196.7" y="68.9">D6</text>
<text x="196.7" y="71.5">D7</text>
<text x="212.2" y="71.5">D4</text>
<text x="212.2" y="68.9">D3</text>
<text x="212.2" y="66.4">D2</text>
<text x="261.9" y="70.4">1</text>
<text x="129.3" y="78">1</text>
<text x="146.4" y="78">3</text>
<text x="196.7" y="74">D8</text>
<text x="196.7" y="76.5">3V3</text>
<text x="210.5" y="74">GND</text>
<text x="212.4" y="76.5">5V</text>
<text x="261.9" y="72.9">2</text>
<text x="16.3" y="83">4</text>
<text x="133.2" y="79.1">VI</text>
<text x="136.4" y="82.6">GND</text>
<text x="141" y="79.1">VO</text>
<text x="16.3" y="88.1">2</text>
<text x="16.3" y="85.6">3</text>
<text x="138.1" y="84.9" transform="rotate(-90 138.1 84.9)">2</text>
<text x="16.3" y="90.7">1</text>
<text x="25.2" y="116.1">1</text>
<text x="29" y="117.2">VCC</text>
<text x="43.4" y="117.2">(RESET)PB3</text>
<text x="44.9" y="119.7">(INT0)PB2</text>
<text x="57.5" y="118.6">5</text>
<text x="57.5" y="116.1">4</text>
<text x="43.6" y="124.8">(XTAL1)PB0</text>
<text x="43.6" y="122.3">(XTAL2)PB1</text>
<text x="57.5" y="123.7">2</text>
<text x="57.5" y="121.1">3</text>
<text x="94.3" y="121.1">1</text>
<text x="94.3" y="123.7">2</text>
<text x="100.2" y="122.3">I1</text>
<text x="100.2" y="124.8">I2</text>
<text x="108.1" y="122.3">O1</text>
<text x="108.1" y="124.8">O2</text>
<text x="115.4" y="121.1">16</text>
<text x="115.4" y="123.7">15</text>
<text x="147.1" y="121.1">1</text>
<text x="147.1" y="123.7">2</text>
<text x="154" y="121.1">3</text>
<text x="154" y="123.7">4</text>
<text x="44.3" y="129.9">(ADC7)PA7</text>
<text x="57.5" y="131.3">7</text>
<text x="57.5" y="128.8">6</text>
<text x="94.3" y="126.2">3</text>
<text x="94.3" y="128.8">4</text>
<text x="94.3" y="131.3">5</text>
<text x="100.2" y="127.3">I3</text>
<text x="100.2" y="129.9">I4</text>
<text x="108.1" y="127.3">O3</text>
<text x="108.1" y="129.9">O4</text>
<text x="115.4" y="126.2">14</text>
<text x="115.4" y="128.8">13</text>
<text x="115.4" y="131.3">12</text>
<text x="30.3" y="132.4">(TX/SDA/MOSI/ADC6)PA6</text>
<text x="35" y="135">(RX/MISO/ADC5)PA5</text>
<text x="35.4" y="137.5">(SCL/SCK/ADC4)PA4</text>
<text x="57.5" y="136.4">9</text>
<text x="57.5" y="133.8">8</text>
<text x="94.3" y="133.8">6</text>
<text x="94.3" y="136.4">7</text>
<text x="100.2" y="132.4">I5</text>
<text x="100.2" y="134.9">I6</text>
<text x="100.2" y="137.5">I7</text>
<text x="108.1" y="132.4">O5</text>
<text x="108.1" y="135">O6</text>
<text x="108.1" y="137.5">O7</text>
<text x="115.4" y="133.8">11</text>
<text x="115.4" y="136.4">10</text>
<text x="44.3" y="140">(ADC3)PA3</text>
<text x="44.3" y="142.6">(ADC2)PA2</text>
<text x="57.5" y="138.9">10</text>
<text x="57.5" y="141.5">11</text>
<text x="57.5" y="144">12</text>
<text x="94.3" y="138.9">8</text>
<text x="100.2" y="140">GND</text>
<text x="106.4" y="140">CD+</text>
<text x="115.4" y="138.9">9</text>
<text x="24" y="146.5">14</text>
<text x="29" y="147.6">GND</text>
<text x="44.3" y="145.1">(ADC1)PA1</text>
<text x="44.3" y="147.6">(ADC0)PA0</text>
<text x="57.5" y="146.5">13</text>
<text x="223.3" y="146.5">3</text>
<text x="227.1" y="147.6">VDD</text>
<text x="223.3" y="151.6">2</text>
<text x="227.1" y="152.7">DQ</text>
<text x="72.2" y="161.8">3</text>
<text x="122.3" y="161.8">3</text>
<text x="223.3" y="156.7">1</text>
<text x="227.1" y="157.8">GND</text>
<text x="72.2" y="166.8">1</text>
<text x="72.2" y="164.3">2</text>
<text x="122.3" y="166.8">1</text>
<text x="122.3" y="164.3">2</text>
</g>
</svg>
